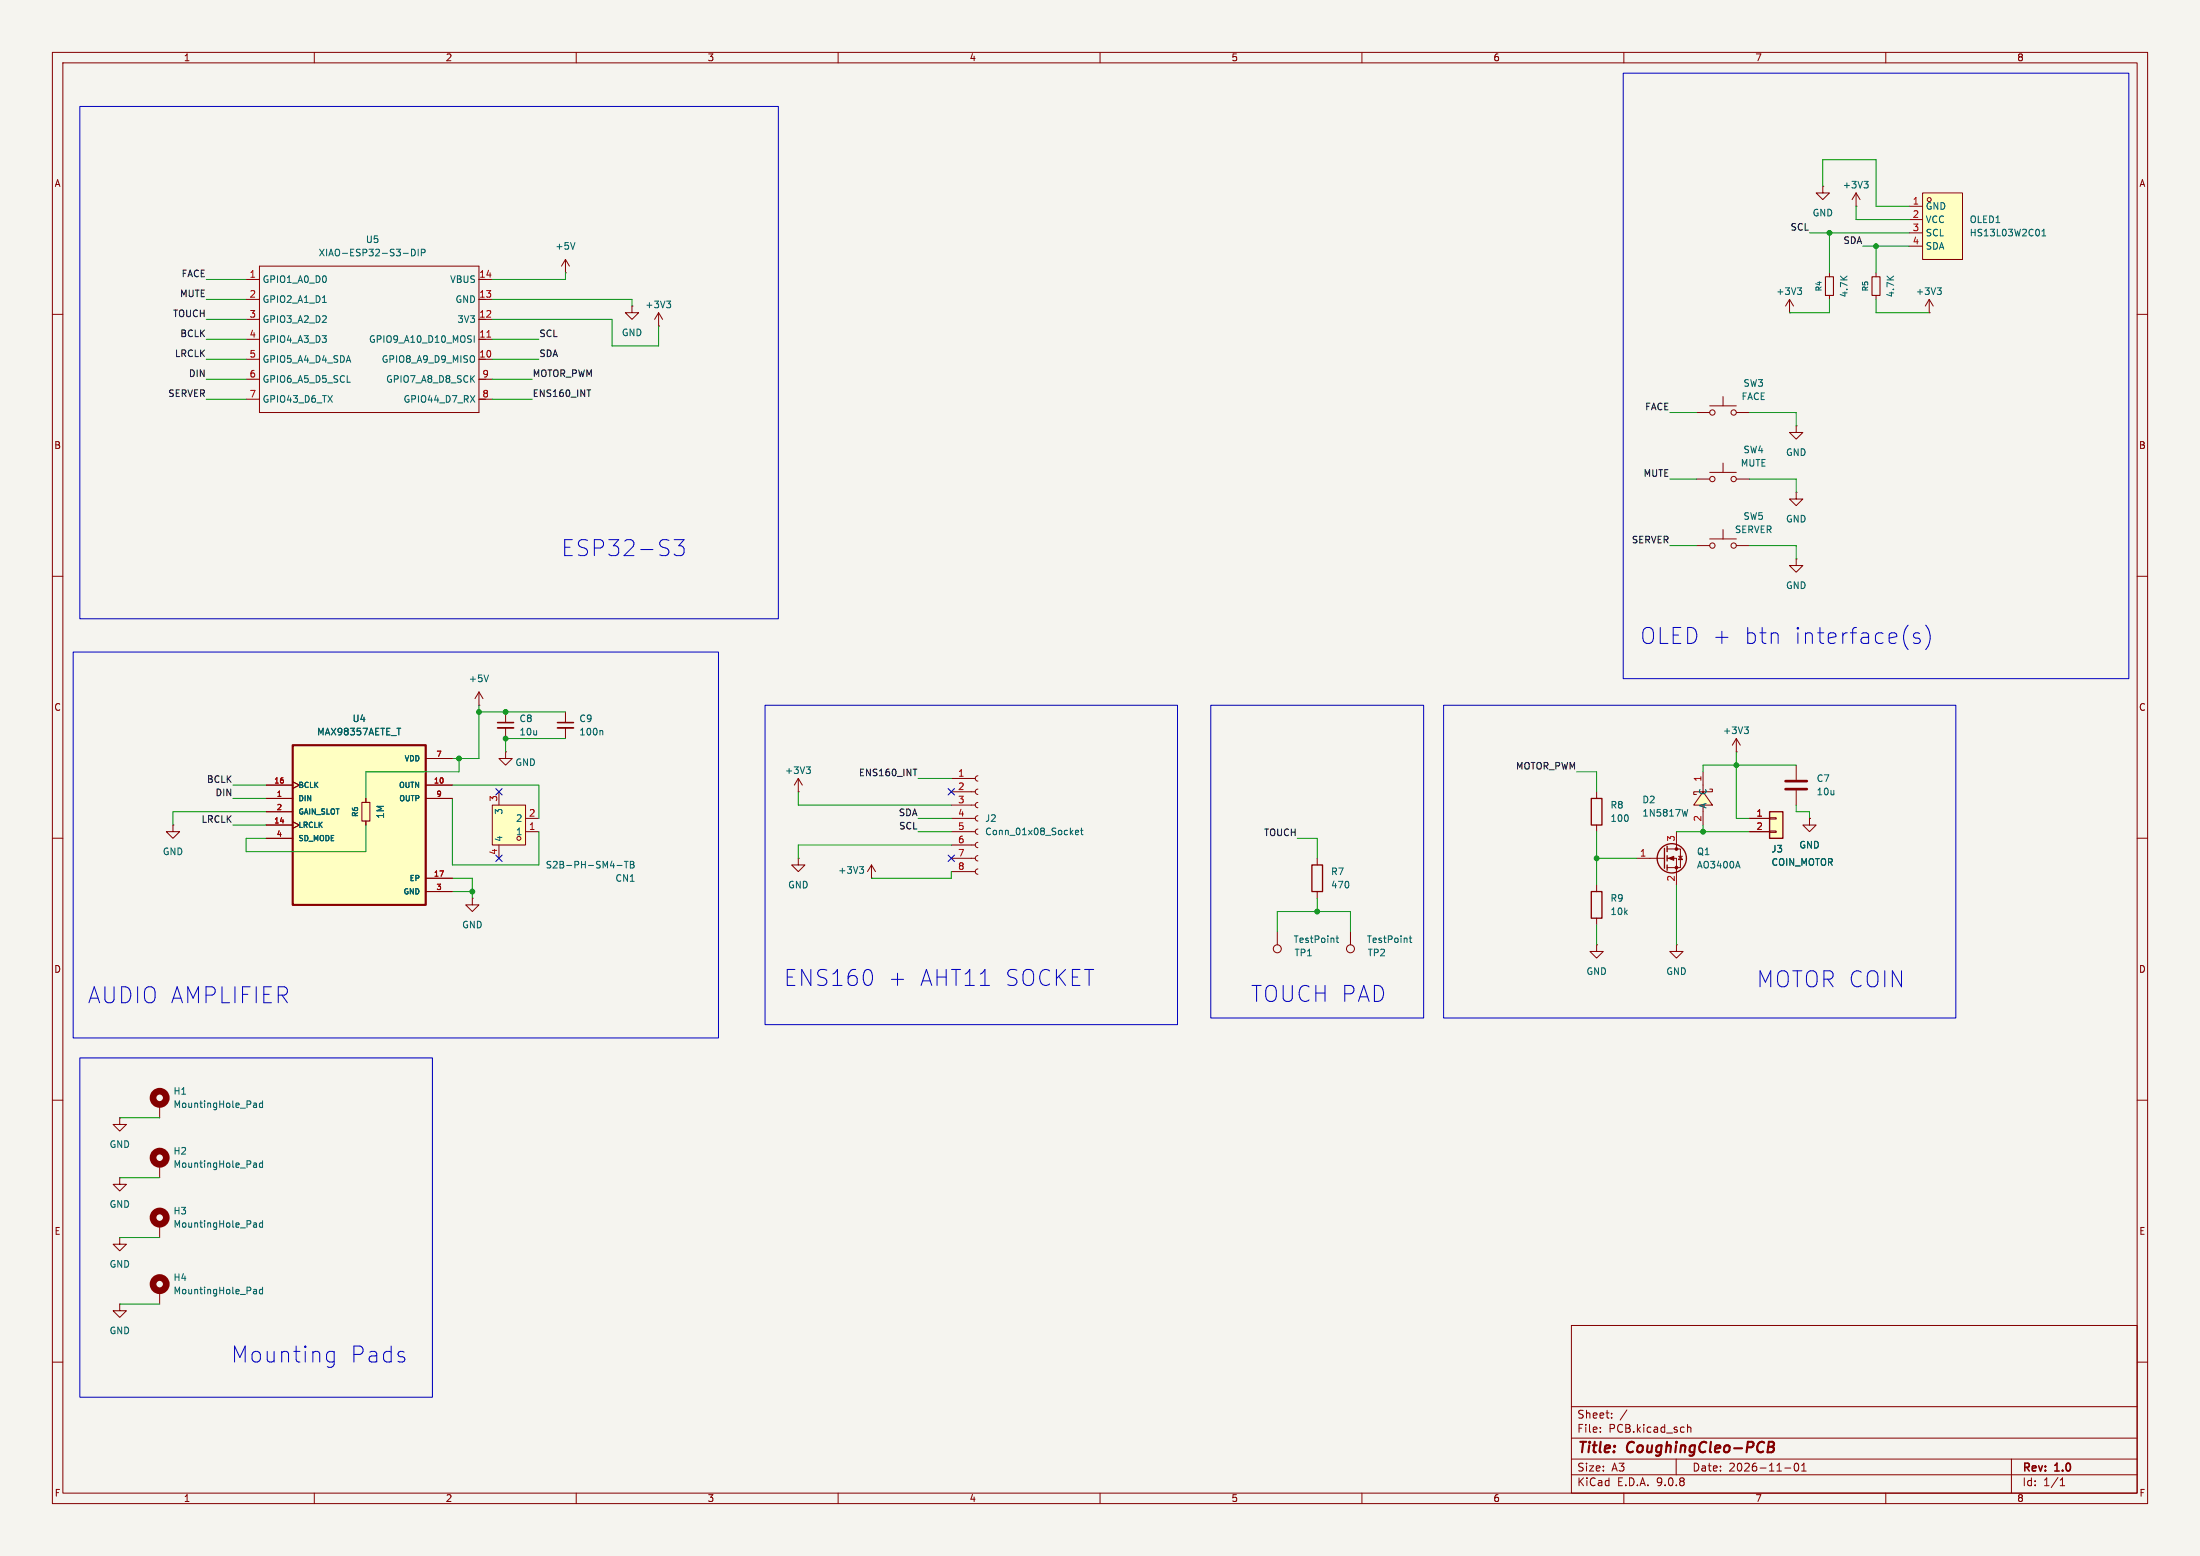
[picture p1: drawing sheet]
<svg xmlns="http://www.w3.org/2000/svg" width="420mm" height="297mm" viewBox="0 0 420 297" stroke-linecap="round" stroke-linejoin="round" font-family="sans-serif">
<path d="M0 0h420v297h-420z" fill="#f5f4ef" stroke="#f5f4ef" stroke-width=".19"/>
<g fill="none" stroke="#840000" stroke-width=".19">
<path d="M10 10h400v277h-400zM12 12h396v273h-396zM60 10v2M110 10v2M160 10v2M210 10v2M260 10v2M310 10v2M360 10v2M10 60h2M408 60h2M342.9 94v1.3h1.3l-1.3 1.2-1.3-1.2h1.3"/>
<path d="M342.9 94h.1M10 110h2M323.8 104.1h2.6M326.4 102.9h5.1M328.9 101.1v1.8M331.5 104.1h2.5M408 110h2M10 160h2M96.5 143.5v1.3h1.3l-1.3 1.3-1.3-1.3h1.3M96.5 143.5h.1M152.4 151.1h.1M152.4 148.6l-.8 1.3"/>
<path d="M152.4 148.6l.8 1.3M152.4 148.6v2.5M181.6 148.6h4.6M181.6 151.1h4.6M181.6 153.7h4.6M181.6 156.2h4.6M181.6 158.8h4.6M186.7 148.1l-.4 .1-.1 .4 .1 .3 .4 .2M186.7 150.6l-.4 .2-.1 .3 .1 .4 .4 .1M186.7 153.2l-.4 .1-.1 .4 .1 .3 .4 .2M186.7 155.7l-.4 .2-.1 .3 .1 .4 .4 .1M186.7 158.2l-.4 .2-.1 .4 .1 .3 .4 .2"/>
<path d="M408 160h2M152.4 163.8v1.3h1.3l-1.3 1.3-1.3-1.3h1.3M152.4 163.8h.1M166.4 167.6h.1M166.4 165.1l-.8 1.3M166.4 165.1l.7 1.3M166.4 165.1v2.5M181.6 161.3h4.6M181.6 163.8h4.6M181.6 166.4h4.6M186.7 160.8l-.4 .1-.1 .4 .1 .3 .4 .2M186.7 163.3l-.4 .2-.1 .3 .1 .4 .4 .1"/>
<path d="M186.7 165.9l-.4 .1-.1 .4 .1 .3 .4 .2M10 210h2M22.9 213.4v1.2h1.2l-1.2 1.3-1.3-1.3h1.3M22.9 213.4h.1M408 210h2M22.9 248.9v1.3h1.2l-1.2 1.3-1.3-1.3h1.3M22.9 248.9h.1M30.5 246.4v2.5M300 253h108v32h-108zM10 260h2M300 278.5h108M300 274.5h108"/>
<path d="M300 268.5h108M305.5 273.2v.2M305.5 272.5v.1M307.7 270.5v.2M307.7 269.8v.1M310.6 269.1l-1.3 1.9M320 278.5v3M322.2 271.9v1.5M322.2 272.5l.2-.1 .3 .1 .1 .9M342.7 279.4l.2-.1a.8 .8 0 0 1 .5 .7 .8 .8 0 0 1-.5 .8l-.2-.2-.2-.4zM343.9 279.7l.5-.4v1.5M384 278.5v6.5"/>
<path d="M408 260h2M60 285v2M110 285v2M160 285v2M210 285v2M260 285v2M300 281.5h108M310 285v2M340.7 280.2h1.2M343.9 280.8h.9M360 285v2M393.3 283.6h.9"/>
<path d="M393.3 282.5l.4-.4v1.5"/>
<circle cx="326.9" cy="104.1" r=".51"/>
<circle cx="331" cy="104.1" r=".51"/>
</g>
<path d="M337.6 276.2h.6M337.7 275.2l.8 .1a.51 .51 0 0 1 .1 .5 .51 .51 0 0 1-.4 .4l.3 .1a.58 .58 0 0 1-.3 .9h-.8z" fill="none" stroke="#840000" stroke-width=".4"/>
<circle cx="30.5" cy="245.1" r="1.27" fill="none" stroke="#840000" stroke-width="1.3"/>
<path d="M153.9 146.4h.8l-.4 .5M154.5 146.9l.2 .2v.3l-.2 .2M205.3 158.9l.6-.1v-.3h-.4l-.2 .2 .1 .6h.5M206.3 158.5h.5M206.5 158.1v1l.3 .2M164.1 165.4h.8l-.5 .5M164.6 165.9l.3 .3v.3l-.3 .2M48.6 246.1l.3 .1 .1 .8M49 246.9l-.4 .1M49 246.4l-.4 .1M50.1 246.2l-.3-.1-.3 .3 .1 .5h.5M50.1 245.7v1.3" fill="none" stroke="#006464" stroke-width=".19"/>
<path d="M94 153.7h6.3v7.6h-6.3z" fill="#ffffc2"/>
<g fill="none" stroke="#840000" stroke-width=".19">
<path d="M91.4 134.6h.1M91.4 132.1l-.7 1.3M91.4 132.1l.8 1.3M91.4 132.1v2.5M107.9 135.9v2M107.9 138.9v2.1M94 153.7h6.3v7.6h-6.3zM95.2 151.1v2.6M100.3 158.8h2.6M100.3 156.2h2.6M95.2 161.3v2.5"/>
<circle cx="99.1" cy="160" r=".38"/>
</g>
<path d="M93.3 128.8l-.5 1.3M114.9 139.4l.2 .2v.7M117.8 165.2h1M119.2 164.4h.7M119.5 164.4v1.3M120.3 164.4h.5l.2 .3-.2 .3 .2 .1 .1 .3-.3 .3h-.5zM120.3 165h.5" fill="none" stroke="#006464" stroke-width=".19"/>
<path d="M106.4 137.9h3.1" fill="none" stroke="#840000" stroke-width=".3"/>
<path d="M106.4 138.9h3.1" fill="none" stroke="#840000" stroke-width=".33"/>
<path d="M55.9 142.2h25.4v30.5h-25.4z" fill="#ffffc2"/>
<path d="M55.9 142.2h25.4v30.5h-25.4z" fill="none" stroke="#840000" stroke-width=".41"/>
<g fill="none" stroke="#840000" stroke-width=".19">
<path d="M348 35.6v1.2h1.2l-1.2 1.3-1.3-1.3h1.3M348 35.6h.1M47 53.3h2.5M47 57.2h2.5M49.5 50.8h41.9v27.9h-41.9zM91.4 53.3h2.6M91.4 57.2h2.6M349.2 52.1v.7M349.2 56.4v.8M47 72.4h2.5M47 76.2h2.5M47 61h2.5"/>
<path d="M47 64.8h2.5M47 68.6h2.5M91.4 72.4h2.6M91.4 76.2h2.6M91.4 61h2.6M91.4 64.8h2.6M91.4 68.6h2.6M342.9 106.7v1.3h1.3l-1.3 1.2-1.3-1.2h1.3M342.9 106.7h.1M50.8 149.9h5.1M50.8 152.4h5.1M50.8 154.9h5.1"/>
<path d="M50.8 157.5h5.1M55.9 149.2l1.2 .7-1.2 .6M55.9 156.8l1.2 .7-1.2 .6M69.8 152.4v.8M69.8 156.7v.8M81.3 149.9h5.1M81.3 152.4h5.1M81.3 144.8h5.1M304.8 151.1v1.3M304.8 157.5v1.3M331.5 143.5h.1M331.5 141l-.8 1.2"/>
<path d="M331.5 141l.7 1.2M331.5 141v2.5M342.9 146.1v2.7M342.9 150.9v2.8M345.4 156.2v1.3h1.3l-1.3 1.3-1.2-1.3h1.2M345.4 156.2h.1M50.8 160h5.1M81.3 167.6h5.1M81.3 170.2h5.1M243.8 177.8v2.5M257.8 177.8v2.5M304.8 168.9v1.3"/>
<path d="M304.8 175.3v1.2M304.8 180.3v1.3h1.3l-1.3 1.3-1.3-1.3h1.3M304.8 180.3h.1M22.9 236.2v1.3h1.2l-1.2 1.3-1.3-1.3h1.3M22.9 236.2h.1M22.9 224.8v1.3h1.2l-1.2 1.2-1.3-1.2h1.3M22.9 224.8h.1M30.5 222.2v2.6M30.5 233.7v2.5"/>
<circle cx="243.8" cy="181.1" r=".76"/>
<circle cx="257.8" cy="181.1" r=".76"/>
</g>
<g fill="none" stroke="#006464" stroke-width=".19">
<path d="M61.6 57.7h.7M77 48.4h1M78.6 47.6a.64 .64 0 0 1 .7 .6 .64 .64 0 0 1-.7 .6zM79.8 47.6v1.2M80.4 48.2h.6l.2-.2-.1-.3-.7-.1v1.2M66.3 73h.6M89.8 75.5l.9 1.3M90.5 64.1v1.2M90.7 75.5l-.9 1.3M75.8 139h.7M333 138.8h.8l-.5 .4M333.5 139.2l.3 .3v.3l-.3 .2"/>
<path d="M255.1 179.1h.4M255.2 178.6v1.1l.3 .2M269 179.1h.5M269.2 178.6v1.1l.3 .2M48.6 222h.3l.1 .8M48.6 233.4l.3 .1 .1 .8M49 222.8h-.4M49 222.3h-.4M49 234.2l-.4 .1M49 233.7l-.4 .1M50.1 222h-.3l-.3 .2 .1 .6h.5M50.1 221.6v1.2"/>
<path d="M50.1 233v1.3M50.1 233.5l-.3-.1-.3 .3 .1 .5h.5"/>
</g>
<path d="M348.5 52.8h1.5v3.6h-1.5zM69.1 153.2h1.5v3.5h-1.5z" fill="none" stroke="#840000" stroke-width=".2"/>
<path d="M303.8 152.4h2v5.1h-2zM303.8 170.2h2v5.1h-2z" fill="none" stroke="#840000" stroke-width=".25"/>
<g fill="none" stroke="#840000" stroke-width="1.3">
<circle cx="30.5" cy="232.4" r="1.27"/>
<circle cx="30.5" cy="221" r="1.27"/>
</g>
<path d="M340.9 149.1h4M340.9 150.6h4" fill="none" stroke="#840000" stroke-width=".51"/>
<path d="M93 64.4h.7" fill="none" stroke="#a90000" stroke-width=".19"/>
<path d="M337.8 154.9h2.6v5.1h-2.6z" fill="#ffffc2"/>
<path d="M337.8 154.9h2.6v5.1h-2.6zM250.4 165.1h2.1v5.1h-2.1z" fill="none" stroke="#840000" stroke-width=".25"/>
<path d="M368.3 59.7h.1M368.3 57.2l-.8 1.2M368.3 57.2l.8 1.2M368.3 57.2v2.5M334 156.2h3.8M334 158.8h3.8M337.8 156.1h1.3v.2h-1.3zM337.8 158.6h1.3v.3h-1.3zM251.5 163.8v1.3M251.5 170.2v1.3" fill="none" stroke="#840000" stroke-width=".19"/>
<path d="M369.8 54.9h.8l-.4 .5M370.4 55.4l.2 .3v.3l-.2 .2" fill="none" stroke="#006464" stroke-width=".19"/>
<path d="M325.1 151.1l1.8 2.6h-3.6z" fill="#ffffc2"/>
<g fill="none" stroke="#840000" stroke-width=".19">
<path d="M320 158.8v3.3M325.1 151.1l1.8 2.6h-3.6zM325.1 147.3v3.8M325.1 154.9v2.6M326.4 150.6h.5v.5h-3.6v.5h.5M312.4 163.8h5.4M318.3 162.1h2.5v3.5h-2.5M318.3 163.8h1.7v5.1M320.4 163.4h.8M320.8 163.4l.4 .7h-.8zM320 180.3v1.3h1.3l-1.3 1.3-1.2-1.3h1.2M320 180.3h.1"/>
<path d="M30.5 210.8v2.6"/>
</g>
<path d="M322.2 154.5l-.3 1.3M331.8 164.4l.4 1.3M48.6 210.6h.3l.1 .8M49 211.3l-.4 .1M49 210.9h-.4M50.1 210.6h-.3l-.3 .2 .1 .5h.5M50.1 210.1v1.3" fill="none" stroke="#006464" stroke-width=".19"/>
<g fill="none" stroke="#840000" stroke-width=".25">
<path d="M317.8 161.9v3.8M318.3 161.5v1.1M318.3 163.3v1M318.3 165.1v1"/>
<circle cx="319.2" cy="163.8" r="2.79"/>
</g>
<g fill="#840000" stroke="#840000" stroke-width=".19">
<path d="M318.5 163.8l1-.4v.8z"/>
<circle cx="320" cy="162.1" r=".25"/>
<circle cx="320" cy="165.6" r=".25"/>
</g>
<circle cx="30.5" cy="209.5" r="1.27" fill="none" stroke="#840000" stroke-width="1.3"/>
<path d="M367 36.8h7.6v12.7h-7.6z" fill="#ffffc2"/>
<g fill="none" stroke="#840000" stroke-width=".19">
<path d="M354.3 39.4h.1M354.3 36.8l-.7 1.3M354.3 36.8l.8 1.3M354.3 36.8v2.6M364.5 39.4h2.5M367 36.8h7.6v12.7h-7.6zM107.9 52.1h.1M107.9 49.5l-.7 1.3M107.9 49.5l.8 1.3M107.9 49.5v2.6M120.6 58.4v1.3h1.3l-1.3 1.3-1.2-1.3h1.2M120.6 58.4h.1"/>
<path d="M125.7 59.7l-.7 1.3M125.7 59.7l.8 1.3M125.7 59.7v2.5M341.6 59.7h.1M341.6 57.2l-.7 1.2M341.6 57.2l.8 1.2M341.6 57.2v2.5M358.1 52.1v.7M358.1 56.4v.8M364.5 41.9h2.5M364.5 44.5h2.5M364.5 47h2.5"/>
<path d="M125.7 62.2h.1M323.8 78.7h2.6M326.4 77.5h5.1M328.9 75.7v1.8M331.5 78.7h2.5M323.8 91.4h2.6M326.4 90.2h5.1M328.9 88.4v1.8M331.5 91.4h2.5M342.9 81.3v1.3h1.3l-1.3 1.2-1.3-1.2h1.3M342.9 81.3h.1M96.5 135.9v2"/>
<path d="M96.5 138.9v2.1M33 157.5v1.3h1.3l-1.3 1.2-1.3-1.2h1.3M33 157.5h.1M50.8 149.9h5.1M50.8 152.4h5.1M50.8 154.9h5.1M50.8 157.5h5.1M55.9 149.2l1.2 .7-1.2 .6M55.9 156.8l1.2 .7-1.2 .6M69.8 152.4v.8M69.8 156.7v.8M81.3 149.9h5.1"/>
<path d="M81.3 152.4h5.1M81.3 144.8h5.1M334 156.2h3.8M334 158.8h3.8M345.4 156.2h.1M50.8 160h5.1M81.3 167.6h5.1M81.3 170.2h5.1M90.2 171.5v1.2h1.2l-1.2 1.3-1.3-1.3h1.3M90.2 171.5h.1"/>
<circle cx="368.3" cy="38.1" r=".38"/>
<circle cx="326.9" cy="78.7" r=".51"/>
<circle cx="331" cy="78.7" r=".51"/>
<circle cx="326.9" cy="91.4" r=".51"/>
<circle cx="331" cy="91.4" r=".51"/>
</g>
<path d="M355.8 34.6h.8l-.4 .5M356.4 35.1l.2 .2v.3l-.2 .3M109.8 46.3l-.5 1.3M127.2 57.5h.8l-.4 .5M127.8 58l.2 .2v.3l-.2 .2M343.1 54.9h.8l-.4 .5M343.7 55.4l.2 .3v.3l-.2 .2M389.8 45h.7M389.8 44.1l.4-.3v1.2M75.8 139h.7" fill="none" stroke="#006464" stroke-width=".19"/>
<path d="M357.4 52.8h1.5v3.6h-1.5z" fill="none" stroke="#840000" stroke-width=".2"/>
<path d="M95 137.9h3" fill="none" stroke="#840000" stroke-width=".3"/>
<path d="M95 138.9h3" fill="none" stroke="#840000" stroke-width=".33"/>
<path d="M112 74.4h.8M174.3 146.8h.7" fill="none" stroke="#0f0f0f" stroke-width=".19"/>
<g fill="none" stroke="#009600" stroke-width=".19">
<path d="M348 35.6v-5.1h10.1v8.9h6.4M354.3 39.4v2.5h10.2M39.4 53.3h7.6M39.4 57.2h7.6M94 57.2h26.6v1.2M107.9 52.1v1.2h-13.9M345.4 44.5h19.1M349.2 44.5v7.6M349.2 57.2v2.5h-7.6M355.6 47h8.9M358.1 47v5.1M358.1 57.2v2.5h10.2"/>
<path d="M39.4 76.2h7.6M39.4 68.6h7.6M39.4 72.4h7.6M39.4 61h7.6M39.4 64.8h7.6M94 61h22.8v5h8.9v-3.8M94 76.2h7.6M94 68.6h8.9M94 72.4h7.6M94 64.8h8.9M318.8 78.7h5M334 78.7h8.9v2.6"/>
<path d="M318.8 91.4h5M334 91.4h8.9v2.6M318.8 104.1h5M334 104.1h8.9v2.6M91.4 135.9h16.5M91.4 134.6v10.2h-5M44.4 149.9h6.4M44.4 157.5h6.4M44.4 152.4h6.4M50.8 154.9h-17.8v2.6M69.8 157.5v5.1h-22.8v-2.6h3.8M86.4 149.9h16.5v6.3"/>
<path d="M86.4 152.4v12.7h16.5v-6.3M87.6 144.8v2.5h-17.8v5.1M107.9 141h-11.4v2.5M152.4 151.1v2.6h29.2M175.3 158.8h6.3M175.3 156.2h6.3M175.3 148.6h6.3M301 147.3h3.8v3.8M304.8 158.8v10.1M320 158.8h14M325.1 157.5v1.3M331.5 143.5v12.7h2.5"/>
<path d="M342.9 153.7v1.2h2.5v1.3M342.9 146.1h-17.8v1.2M86.4 167.6h3.8v3.9M86.4 170.2h3.8M181.6 166.4v1.2h-15.2M181.6 161.3h-29.2v2.5M243.8 177.8v-3.8h14v3.8M247.6 160h3.9v3.8M251.5 171.5v2.5M304.8 176.5v3.8M304.8 163.8h7.6M320 168.9v11.4"/>
<path d="M22.9 213.4h7.6M22.9 236.2h7.6M22.9 224.8h7.6M22.9 248.9h7.6"/>
</g>
<path d="M94.6 150.5l1.3 1.2M95.9 150.5l-1.3 1.2M181 150.5l1.2 1.2M182.2 150.5l-1.2 1.2M94.6 163.2l1.3 1.2M95.9 163.2l-1.3 1.2M181 163.2l1.2 1.2M182.2 163.2l-1.2 1.2" fill="none" stroke="#000084" stroke-width=".19"/>
<g fill="none" stroke="#0000c2" stroke-width=".19">
<path d="M309.9 14h96.5v115.5h-96.5zM15.2 20.3h133.4v97.8h-133.4zM128.7 103h1.9l-1 1.2a.83 .83 0 0 1 1 .5v.8l-.3 .4-.3 .2h-.9l-.4-.3M367.6 119.3a3.5 3.5 0 0 1 0 4.7M14 124.5h123.2v73.6h-123.2zM146 134.6h78.8v61h-78.8zM231.1 134.6h40.7v59.7h-40.7zM275.6 134.6h97.8v59.7h-97.8zM366.4 120.9l-.7-.1-.3 .1-.1 .3 .1 .5 1 .2 .2 .3-.2 .5-.2 .1-.9-.1M15.2 201.9h67.3v64.8h-67.3zM62.6 259.8l.3 .2 .9-.2M62.6 258.1l.3-.2 .9 .2"/>
<path d="M63.8 257.9v2.5a.83 .83 0 0 1-1 .6"/>
</g>
<g fill="#009600" stroke="#009600" stroke-width=".19">
<circle cx="251.5" cy="174" r=".46"/>
<circle cx="91.4" cy="135.9" r=".46"/>
<circle cx="96.5" cy="135.9" r=".46"/>
<circle cx="358.1" cy="47" r=".46"/>
<circle cx="349.2" cy="44.5" r=".46"/>
<circle cx="87.6" cy="144.8" r=".46"/>
<circle cx="90.2" cy="170.2" r=".46"/>
<circle cx="96.5" cy="141" r=".46"/>
<circle cx="304.8" cy="163.8" r=".46"/>
<circle cx="325.1" cy="158.8" r=".46"/>
<circle cx="331.5" cy="146.1" r=".46"/>
</g>
<g font-size="4.2" fill="#0000c2">
<text x="107.2" y="106.4">ESP32-S3</text>
<text x="313.1" y="123.2">OLED +</text>
<text x="332.7" y="123.2">btn</text>
<text x="342.1" y="123.2">interface(s)</text>
<text x="16.8" y="191.7">AUDIO AMPLIFIER</text>
<text x="149.6" y="188.4">ENS160</text>
<text x="169.4" y="188.4">+</text>
<text x="175.3" y="188.4">AHT11 SOCKET</text>
<text x="238.8" y="191.5">TOUCH PAD</text>
<text x="335.4" y="188.7">MOTOR COIN</text>
<text x="44.1" y="260.3">Mounting</text>
<text x="66.8" y="260.3">Pads</text>
</g>
<g font-size="2.8" fill="#840000">
<text x="301" y="277.9">Title:</text>
<text x="310.6" y="277.9">CoughingCleo-PCB</text>
</g>
<g font-size="2.1" fill="#840000">
<text x="301" y="273.7">File:</text>
<text x="301" y="271">Sheet:</text>
<text x="307.1" y="273.7">PCB.kicad_sch</text>
<text x="301" y="281.1">Size:</text>
<text x="307.6" y="281.1">A3</text>
<text x="323" y="281.1">Date:</text>
<text x="330" y="281.1">2026-11-01</text>
<text x="386" y="281.3">Rev:</text>
<text x="392.4" y="281.3">1.0</text>
<text x="301" y="283.9">KiCad</text>
<text x="308.7" y="283.9">E.D.A.</text>
<text x="316.3" y="283.9">9.0.8</text>
<text x="386" y="283.9">Id:</text>
<text x="390.1" y="283.9">1/1</text>
</g>
<g font-size="1.8" fill="#840000">
<text x="35" y="11.9">1</text>
<text x="85" y="11.9">2</text>
<text x="135" y="11.9">3</text>
<text x="185" y="11.9">4</text>
<text x="235" y="11.9">5</text>
<text x="285" y="11.9">6</text>
<text x="335" y="11.9">7</text>
<text x="385" y="11.9">8</text>
<text x="10.3" y="35.9">A</text>
<text x="408.3" y="35.9">A</text>
<text x="10.3" y="85.9">B</text>
<text x="408.2" y="85.9">B</text>
<text x="10.3" y="135.9">C</text>
<text x="408.2" y="135.9">C</text>
<text x="10.3" y="185.9">D</text>
<text x="408.2" y="185.9">D</text>
<text x="10.3" y="235.9">E</text>
<text x="408.3" y="235.9">E</text>
<text x="10.3" y="285.9">F</text>
<text x="35" y="286.9">1</text>
<text x="85" y="286.9">2</text>
<text x="135" y="286.9">3</text>
<text x="185" y="286.9">4</text>
<text x="235" y="286.9">5</text>
<text x="285" y="286.9">6</text>
<text x="335" y="286.9">7</text>
<text x="385" y="286.9">8</text>
<text x="408.3" y="285.9">F</text>
</g>
<g font-size="1.8" fill="#006464">
<text x="345.9" y="41.5">GND</text>
<text x="351.7" y="36.2">+3V3</text>
<text x="367.5" y="40.2">GND</text>
<text x="69.7" y="46.6">U5</text>
<text x="105.9" y="47.9">+5V</text>
<text x="367.5" y="42.8">VCC</text>
<text x="367.5" y="45.3">SCL</text>
<text x="367.5" y="47.9">SDA</text>
<text x="375.9" y="42.8">OLED1</text>
<text x="375.9" y="45.3">HS13L03W2C01</text>
<text x="60.7" y="49.1">XIAO-ESP32-S3-DIP</text>
<text x="50" y="54.2">GPIO1_A0_D0</text>
<text x="50" y="58">GPIO2_A1_D1</text>
<text x="85.8" y="54.2">VBUS</text>
<text x="86.9" y="58">GND</text>
<text x="123.1" y="59">+3V3</text>
<text x="339" y="56.5">+3V3</text>
<text x="352.9" y="56.9" transform="rotate(-90 352.9 56.9)">4.7K</text>
<text x="361.8" y="56.9" transform="rotate(-90 361.8 56.9)">4.7K</text>
<text x="365.7" y="56.5">+3V3</text>
<text x="50" y="61.8">GPIO3_A2_D2</text>
<text x="50" y="65.6">GPIO4_A3_D3</text>
<text x="70.3" y="65.6">GPIO9_A10_D10_MOSI</text>
<text x="87.2" y="61.8">3V3</text>
<text x="118.6" y="64.4">GND</text>
<text x="50" y="69.4">GPIO5_A4_D4_SDA</text>
<text x="72.8" y="69.4">GPIO8_A9_D9_MISO</text>
<text x="50" y="73.3">GPIO6_A5_D5_SCL</text>
<text x="50" y="77.1">GPIO43_D6_TX</text>
<text x="73.6" y="73.3">GPIO7_A8_D8_SCK</text>
<text x="76.9" y="77.1">GPIO44_D7_RX</text>
<text x="332.4" y="76.6">FACE</text>
<text x="332.7" y="74">SW3</text>
<text x="332.2" y="89.3">MUTE</text>
<text x="332.7" y="86.7">SW4</text>
<text x="340.9" y="87.2">GND</text>
<text x="331.1" y="102">SERVER</text>
<text x="332.7" y="99.4">SW5</text>
<text x="340.9" y="99.9">GND</text>
<text x="340.9" y="112.6">GND</text>
<text x="89.4" y="130.4">+5V</text>
<text x="60.4" y="140.6">MAX98357AETE_T</text>
<text x="67.2" y="138">U4</text>
<text x="99.1" y="138">C8</text>
<text x="99.1" y="140.6">10u</text>
<text x="110.5" y="138">C9</text>
<text x="110.5" y="140.6">100n</text>
<text x="328.8" y="140.3">+3V3</text>
<text x="98.3" y="146.4">GND</text>
<text x="149.8" y="147.9">+3V3</text>
<text x="346.7" y="149.5">C7</text>
<text x="96.1" y="155.6" transform="rotate(-90 96.1 155.6)">3</text>
<text x="307.3" y="154.5">R8</text>
<text x="313.4" y="153.5">D2</text>
<text x="326" y="154.4" transform="rotate(-90 326 154.4)">A</text>
<text x="326" y="151.8" transform="rotate(-90 326 151.8)">C</text>
<text x="346.7" y="152">10u</text>
<text x="73.5" y="156.4" transform="rotate(-90 73.5 156.4)">1M</text>
<text x="96.1" y="160.8" transform="rotate(-90 96.1 160.8)">4</text>
<text x="98.4" y="159.6">1</text>
<text x="98.4" y="157.1">2</text>
<text x="188" y="157.1">J2</text>
<text x="188" y="159.6">Conn_01x08_Socket</text>
<text x="307.3" y="157.1">100</text>
<text x="313.4" y="156.1">1N5817W</text>
<text x="31" y="163.4">GND</text>
<text x="104.1" y="166">S2B-PH-SM4-TB</text>
<text x="159.9" y="167">+3V3</text>
<text x="254" y="167.2">R7</text>
<text x="323.9" y="166">AO3400A</text>
<text x="323.9" y="163.4">Q1</text>
<text x="338.1" y="162.9">J3</text>
<text x="338.1" y="165.5">COIN_MOTOR</text>
<text x="343.4" y="162.2">GND</text>
<text x="117.4" y="168.5">CN1</text>
<text x="150.4" y="169.8">GND</text>
<text x="254" y="169.8">470</text>
<text x="307.3" y="172.3">R9</text>
<text x="88.1" y="177.4">GND</text>
<text x="307.3" y="174.9">10k</text>
<text x="246.9" y="180.2">TestPoint</text>
<text x="247" y="182.7">TP1</text>
<text x="260.8" y="180.2">TestPoint</text>
<text x="261" y="182.7">TP2</text>
<text x="302.8" y="186.3">GND</text>
<text x="318" y="186.3">GND</text>
<text x="33" y="209.1">H1</text>
<text x="33" y="211.7">MountingHole_Pad</text>
<text x="20.8" y="219.3">GND</text>
<text x="33" y="220.6">H2</text>
<text x="33" y="223.1">MountingHole_Pad</text>
<text x="20.8" y="230.7">GND</text>
<text x="33" y="232">H3</text>
<text x="33" y="234.5">MountingHole_Pad</text>
<text x="20.8" y="242.2">GND</text>
<text x="33" y="244.7">H4</text>
<text x="33" y="247.2">MountingHole_Pad</text>
<text x="20.8" y="254.9">GND</text>
</g>
<g font-size="1.8" fill="#a90000">
<text x="365.1" y="39.1">1</text>
<text x="365.1" y="41.7">2</text>
<text x="365.1" y="44.2">3</text>
<text x="365.1" y="46.7">4</text>
<text x="47.6" y="53.1">1</text>
<text x="91.4" y="53.1">14</text>
<text x="47.6" y="56.9">2</text>
<text x="91.4" y="56.9">13</text>
<text x="47.6" y="60.7">3</text>
<text x="47.6" y="64.5">4</text>
<text x="91.4" y="60.7">12</text>
<text x="91.4" y="64.5">11</text>
<text x="47.6" y="68.3">5</text>
<text x="91.4" y="68.3">10</text>
<text x="47.6" y="72.1">6</text>
<text x="47.6" y="75.9">7</text>
<text x="92" y="72.1">9</text>
<text x="92" y="75.9">8</text>
<text x="182.8" y="148.3">1</text>
<text x="324.9" y="149.3" transform="rotate(-90 324.9 149.3)">1</text>
<text x="95" y="153.1" transform="rotate(-90 95 153.1)">3</text>
<text x="100.9" y="156">2</text>
<text x="182.8" y="150.9">2</text>
<text x="182.8" y="153.4">3</text>
<text x="182.8" y="156">4</text>
<text x="335.2" y="156">1</text>
<text x="100.9" y="158.5">1</text>
<text x="182.8" y="158.5">5</text>
<text x="182.8" y="161">6</text>
<text x="319.8" y="160.7" transform="rotate(-90 319.8 160.7)">3</text>
<text x="324.9" y="156.9" transform="rotate(-90 324.9 156.9)">2</text>
<text x="335.2" y="158.5">2</text>
<text x="95" y="163.3" transform="rotate(-90 95 163.3)">4</text>
<text x="182.8" y="163.6">7</text>
<text x="182.8" y="166.1">8</text>
<text x="313" y="163.6">1</text>
<text x="319.8" y="168.3" transform="rotate(-90 319.8 168.3)">2</text>
</g>
<g font-size="1.8" fill="#0f0f0f">
<text x="341.7" y="44.1">SCL</text>
<text x="351.8" y="46.6">SDA</text>
<text x="34.6" y="53">FACE</text>
<text x="34.3" y="56.8">MUTE</text>
<text x="32.9" y="60.6">TOUCH</text>
<text x="34.3" y="64.4">BCLK</text>
<text x="102.9" y="64.4">SCL</text>
<text x="33.3" y="68.2">LRCLK</text>
<text x="102.9" y="68.2">SDA</text>
<text x="32" y="75.9">SERVER</text>
<text x="36" y="72">DIN</text>
<text x="101.6" y="75.9">ENS160_INT</text>
<text x="101.6" y="72">MOTOR_PWM</text>
<text x="314" y="78.4">FACE</text>
<text x="313.7" y="91.1">MUTE</text>
<text x="311.4" y="103.8">SERVER</text>
<text x="39.4" y="149.5">BCLK</text>
<text x="163.9" y="148.2">ENS160_INT</text>
<text x="289.3" y="147">MOTOR_PWM</text>
<text x="41" y="152.1">DIN</text>
<text x="171.5" y="155.9">SDA</text>
<text x="38.4" y="157.1">LRCLK</text>
<text x="171.5" y="158.4">SCL</text>
<text x="241.2" y="159.7">TOUCH</text>
</g>
<g font-size="1.4" fill="#006464">
<text x="348" y="55.7" transform="rotate(-90 348 55.7)">R4</text>
<text x="356.8" y="55.7" transform="rotate(-90 356.8 55.7)">R5</text>
<text x="77.1" y="145.5">VDD</text>
<text x="56.9" y="150.6">BCLK</text>
<text x="56.9" y="153.1">DIN</text>
<text x="56.9" y="155.7">GAIN_SLOT</text>
<text x="76" y="150.6">OUTN</text>
<text x="76.1" y="153.1">OUTP</text>
<text x="56.9" y="158.2">LRCLK</text>
<text x="56.9" y="160.8">SD_MODE</text>
<text x="68.6" y="156.1" transform="rotate(-90 68.6 156.1)">R6</text>
<text x="76.9" y="170.9">GND</text>
<text x="78.1" y="168.4">EP</text>
</g>
<g font-size="1.4" fill="#a90000">
<text x="52.2" y="149.6">16</text>
<text x="82.7" y="149.6">10</text>
<text x="83.2" y="144.5">7</text>
<text x="52.7" y="152.1">1</text>
<text x="52.7" y="154.7">2</text>
<text x="83.2" y="152.1">9</text>
<text x="52.2" y="157.2">14</text>
<text x="52.7" y="159.8">4</text>
<text x="82.7" y="167.4">17</text>
<text x="83.2" y="169.9">3</text>
</g>
</svg>
